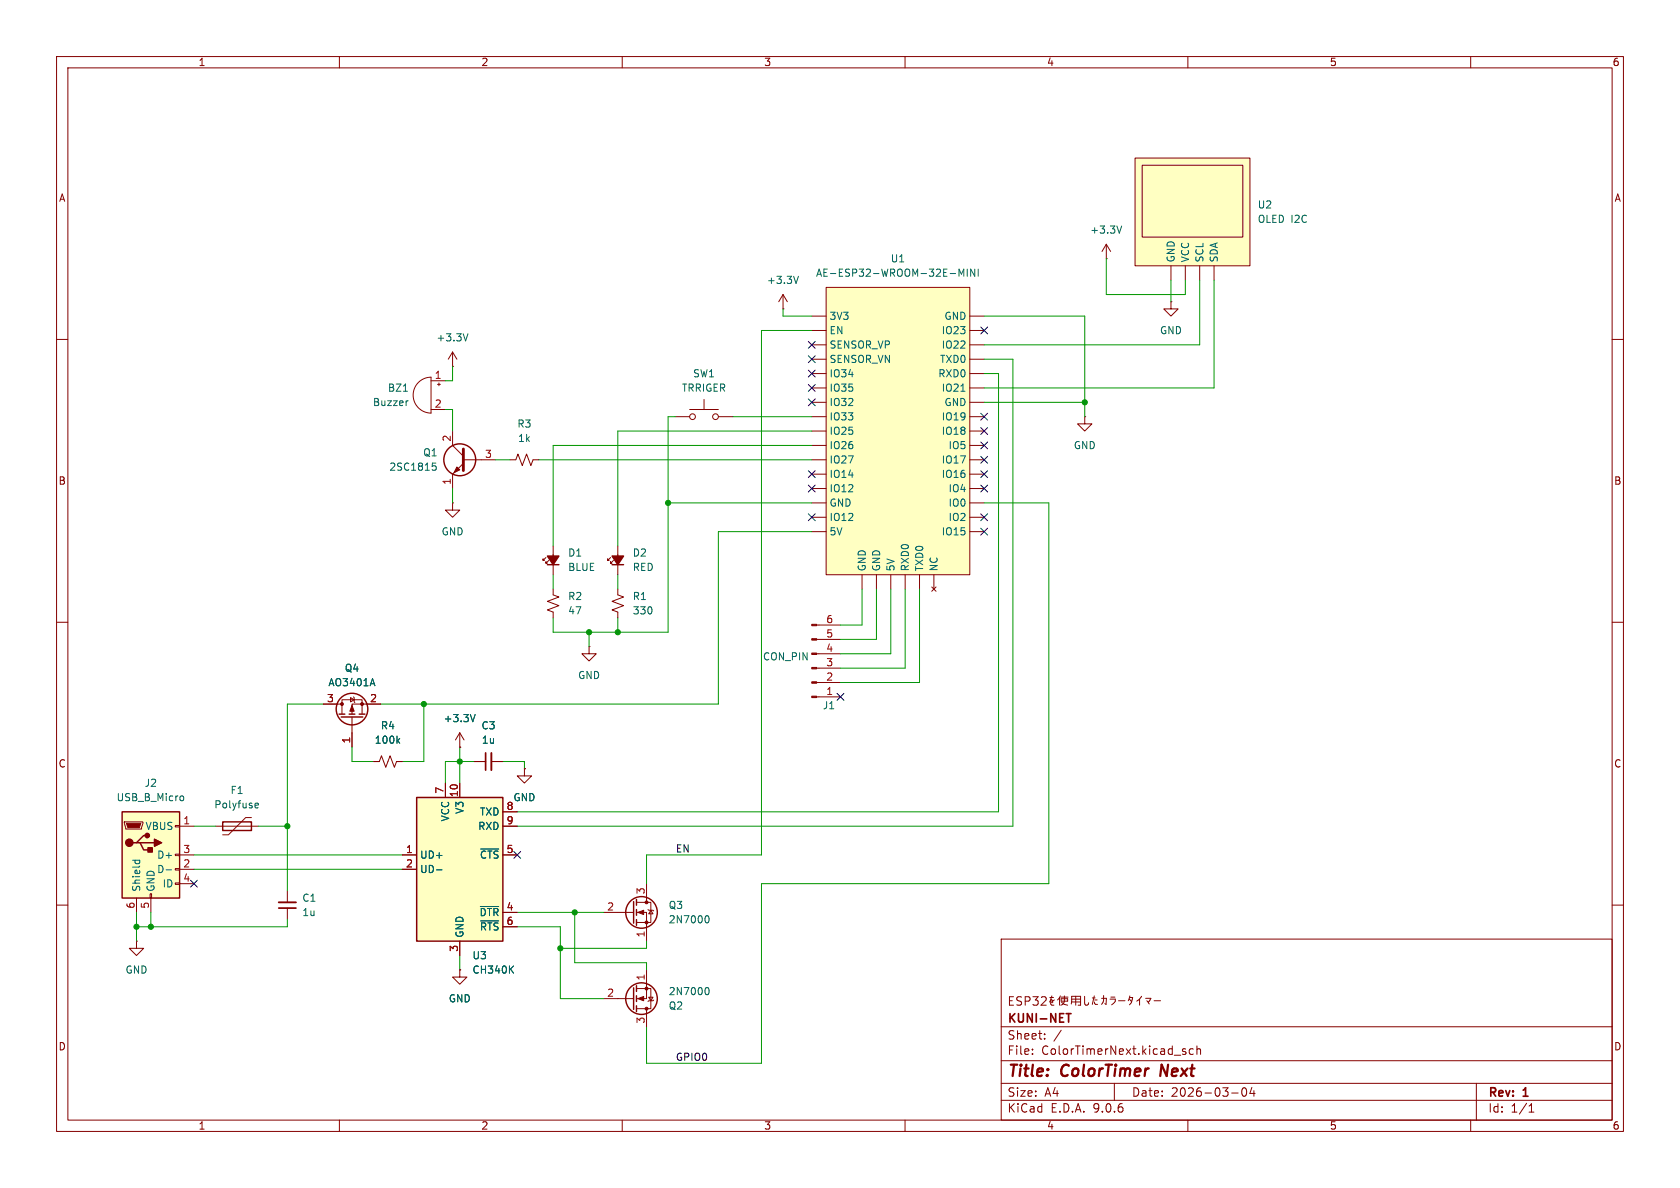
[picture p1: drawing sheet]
<svg xmlns="http://www.w3.org/2000/svg" width="297mm" height="210mm" viewBox="0 0 297 210" stroke-linecap="round" stroke-linejoin="round" font-family="sans-serif">
<g fill="none" stroke="#840000" stroke-width=".18">
<path d="M10 10h277v190h-277zM12 12h273v186h-273zM60 10v2M110 10v2M160 10v2M210 10v2M260 10v2M10 60h2M285 60h2M10 110h2M285 110h2M10 160h2"/>
<path d="M177 166h108v32h-108zM178.5 176.9h.5M179.2 176.2h-.7v1.5h.7M180.6 176.3l-.6-.1-.2 .1v.5l.7 .3 .1 .3-.3 .3-.6-.1M181.2 177l.8-.1 .1-.2-.1-.4-.2-.1h-.6v1.5M182.6 176.2h.9l-.5 .6 .5 .1v.7l-.3 .1h-.4l-.2-.1M184.1 176.3l.6-.1 .2 .1 .1 .3-1 1.1h1M185.6 176.3h.6M186 176.1l-.4 1 .3-.4 .2 .6M186.4 176.8l-.7 .5v.2l.3 .2h.3M187.3 176.3v1.4M187.5 176.1l-.5 .7"/>
<path d="M187.5 176.3h1.3M187.6 176.6h1.1v.4h-1.1zM187.7 177.2l.5 .4 .5 .1M188.2 176.1v1l-.3 .5-.4 .1M189.4 177.5l.1-1.4h1.5v1.6h-.4M189.5 177.1h1.5M189.5 176.6h1.5M190.2 176.1v1.6M191.7 176.1l.1 1.5 .4 .1 .2-.1 .1-.3M193.1 176.4h.5M193.5 176.1l-.4 1.5M193.5 177.1l.2 .5h.3"/>
<path d="M193.5 176.8h.5M194.7 176.5h.9l-.1 1.1-.2-.2M195.1 176v.8l-.4 .8M196.2 176.6h1a1.03 1.03 0 0 1-.7 1M196.4 176.3h.7M197.7 176.9h1.2M199.7 176.6l.3 .5M199.7 176.3h.5l-.2 .9-.3 .4M199.7 176.1l-.2 .8M201.5 176.6v1.1M201.5 176.6l-.5 .4M201.8 176.1l-.3 .5"/>
<path d="M202.5 176.5h1l-.5 .6M202.7 176.9l.5 .6M204 176.9h1.2M285 160h2M60 198v2M110 198v2M160 198v2M177 194.5h108M177 191.5h108M177 187.5h108M177 181.5h108M182.5 186.3v.1"/>
<path d="M182.5 185.5v.1M184.7 183.6v.1M184.7 182.8v.1M187.6 182.1l-1.3 2M197 191.5v3M209.1 185.8l.5 .2 .1 .1-.1 .2-.4 .1M209.1 185.5h.5M210 198v2M211 185.5l-.5-.1-.3 .3v.4l.2 .2h.6M211.6 185.5l.2-.1 .4 .1v.9M211.6 184.9v1.5M217.7 193.2h1.2"/>
<path d="M219.7 192.4l.2-.1a.81 .81 0 0 1 .6 .6 .81 .81 0 0 1-.3 .8l-.2 .1a.81 .81 0 0 1-.3-1.4zM221.3 192.2l-.3 1.1h.9M221.7 192.8v1M260 198v2M261 191.5v6.5M270.3 196.6h.9M270.3 195.5l.4-.4v1.5"/>
</g>
<path d="M205.4 188.2l-.3 2" fill="none" stroke="#840000" stroke-width=".4"/>
<path d="M188.5 179.2h.8M188.9 179.2v1.5" fill="none" stroke="#840000" stroke-width=".3"/>
<path d="M146 50.8h25.4v50.8h-25.4z" fill="#ffffc2"/>
<g fill="none" stroke="#840000" stroke-width=".18">
<path d="M143.5 55.9h2.5M143.5 58.4h2.5M146 50.8h25.4v50.8h-25.4zM171.4 55.9h2.6M171.4 58.4h2.6M143.5 61h2.5M143.5 63.5h2.5M143.5 66h2.5M143.5 68.6h2.5M143.5 71.1h2.5M143.5 73.7h2.5M143.5 76.2h2.5"/>
<path d="M143.5 78.7h2.5M171.4 61h2.6M171.4 63.5h2.6M171.4 66h2.6M171.4 68.6h2.6M171.4 71.1h2.6M171.4 73.7h2.6M171.4 76.2h2.6M171.4 78.7h2.6M143.5 81.3h2.5M143.5 83.8h2.5M143.5 86.4h2.5"/>
<path d="M143.5 88.9h2.5M143.5 91.4h2.5M143.5 94h2.5M171.4 81.3h2.6M171.4 83.8h2.6M171.4 86.4h2.6M171.4 88.9h2.6M171.4 91.4h2.6M171.4 94h2.6M152.4 101.6v2.5M154.9 101.6v2.5M157.5 101.6v2.5"/>
<path d="M160 101.6v2.5M162.6 101.6v2.5M164.7 103.8l.8 .7M165.1 101.6v2.5M165.5 103.8l-.8 .7M38.1 146.1h7.6M44.4 144.5h-1l-3 3.1h-1M50.8 157.5v2M24.1 166.4v1.2h1.3l-1.3 1.3-1.2-1.3h1.2M24.1 166.4h.1M50.8 160.5v2.1"/>
</g>
<path d="M168 48.4h.9M169.5 48.8v-1.2l.5 .9 .4-.9v1.2M171 47.6v1.2M172.3 47.6v1.2l-.7-1.2v1.2M172.9 47.6v1.2M169.9 69.2h.7M45.1 142.6l.2 .2h.3M45.1 142.2l.2-.2h.2l.2 .2v.1l-.6 .1" fill="none" stroke="#006464" stroke-width=".18"/>
<path d="M49.3 160.5h3" fill="none" stroke="#840000" stroke-width=".3"/>
<path d="M49.3 159.5h3" fill="none" stroke="#840000" stroke-width=".33"/>
<path d="M39.4 145.3h5v1.5h-5z" fill="none" stroke="#840000" stroke-width=".25"/>
<path d="M21.6 143.5h10.1v15.3h-10.1z" fill="#ffffc2"/>
<g fill="none" stroke="#840000" stroke-width=".25">
<path d="M59.9 126.2h1.1M60.3 126.7h3.8M61.7 126.2h1M63.5 126.2h1M21.6 143.5h10.1v15.3h-10.1zM24.1 149h.7l.6 1.2h1.3M24.8 149h2.5M26 147.7h-.6l-1.3 1.3h-.6M112 159.4v3.8M112.5 159v1M112 174.6v3.8M112.5 160.8v1"/>
<path d="M112.5 162.6v1M112.5 174.2v1.1M112.5 176v1M112.5 177.8v1"/>
<circle cx="62.2" cy="125.3" r="2.79"/>
<circle cx="113.4" cy="161.3" r="2.79"/>
<circle cx="113.4" cy="176.5" r="2.79"/>
</g>
<g fill="none" stroke="#840000" stroke-width=".18">
<path d="M207 53.3v1.3h1.3l-1.3 1.3-1.3-1.3h1.3M207 53.3h.1M191.8 73.7v1.2h1.2l-1.2 1.3-1.3-1.3h1.3M191.8 73.7h.1M104.1 114.3v1.3h1.3l-1.3 1.2-1.2-1.2h1.2M104.1 114.3h.1M144.4 118.1h4.2M144.4 115.6h4.2M144.4 113h4.2M144.4 110.5h4.2M57.1 124.5h3.4M60.5 126.2v-2.5h3.5v2.5"/>
<path d="M62 123.3l.6 .4-.6 .4zM62.2 126.7v5.4M62.5 123.2l.1 .1v.8l.1 .1M66 134.6h1.1l.3-1 .8 2 .8-2 .7 2 .4-1h1M67.3 124.5h-5.1v1.7M81.3 132.1h.1M81.3 129.5l-.8 1.3M81.3 129.5l.7 1.3M81.3 129.5v2.6M83.8 134.6h2.1M86.9 134.6h2M92.7 135.9v1.3h1.3l-1.3 1.2-1.3-1.2h1.3"/>
<path d="M92.7 135.9h.1M144.4 123.2h4.2M144.4 120.7h4.2M22 145.3h3.3v.2l-.3 1.1h-2.8zM24.1 158.8v2.5M26.5 158h.3v.8h-.3zM26.7 158.8v2.5M31 145.9h.7v.3h-.7zM31 151h.7v.3h-.7zM31 153.5h.7v.3h-.7zM31 156.1h.7v.2h-.7zM31.7 146.1h2.6"/>
<path d="M31.7 151.1h2.6M31.7 153.7h2.6M31.7 156.2h2.6M112.5 159.5h2.6v3.6h-2.6M114.3 156.2v3.3M106.7 176.5h5.3M106.7 161.3h5.3M112.5 174.8h2.6v3.5h-2.6M112.5 161.3h1.8v5.1M114.3 171.5v5h-1.8M114.3 178.3v3.3M114.6 160.8l.1 .1h.7l.2 .1"/>
<path d="M114.7 176.3h.7l-.3 .6zM115.1 160.9l.3 .6h-.7zM115.6 176.8l-.2 .1h-.7l-.1 .1"/>
</g>
<g fill="#840000" stroke="#840000" stroke-width=".18">
<path d="M22.4 145.5h2.5l-.3 .8h-2z"/>
<path d="M112.8 176.5l1-.4v.8z"/>
<path d="M143.5 123.1h.9v.2h-.9z"/>
<path d="M143.5 120.5h.9v.3h-.9z"/>
<path d="M143.5 118h.9v.2h-.9z"/>
<path d="M143.5 115.4h.9v.3h-.9z"/>
<path d="M143.5 112.9h.9v.3h-.9z"/>
<path d="M143.5 110.4h.9v.2h-.9z"/>
<path d="M112.8 161.3l1-.4v.8z"/>
<path d="M62.2 124.7l.4 1h-.8z"/>
<circle cx="114.3" cy="178.3" r=".25"/>
<circle cx="114.3" cy="174.8" r=".25"/>
<circle cx="114.3" cy="159.5" r=".25"/>
<circle cx="114.3" cy="163.1" r=".25"/>
<circle cx="60.5" cy="124.5" r=".25"/>
<circle cx="64" cy="124.5" r=".25"/>
</g>
<g fill="#840000" stroke="#840000" stroke-width=".25">
<path d="M26.2 149.9h.7v.7h-.7z"/>
<path d="M27.3 148.3l1.3 .7-1.3 .6z"/>
<circle cx="22.9" cy="149" r=".63"/>
<circle cx="26" cy="147.7" r=".38"/>
</g>
<path d="M65.9 120l.4 1.2M70.3 130.9l.4 .5M70.7 130.5l-.5 .5M84 126.3l-.4 1.3M23.4 152.1h1.3M23.9 152.1v.3M24.6 152.1l.1 .3M29.4 153.8h.9M32.1 140.7l.3 .1 .1 .1-.1 .5-.3 .1M124.8 174.6h.1a.68 .68 0 0 1 .5 .6 .68 .68 0 0 1-.5 .6h-.1M124.8 161.9h.1a.68 .68 0 0 1 .5 .6 .68 .68 0 0 1-.5 .6h-.1" fill="none" stroke="#006464" stroke-width=".18"/>
<path d="M85.9 133.1v3" fill="none" stroke="#840000" stroke-width=".3"/>
<path d="M86.9 133.1v3" fill="none" stroke="#840000" stroke-width=".33"/>
<path d="M73.7 141h15.2v25.4h-15.2z" fill="#ffffc2"/>
<path d="M73.7 141h15.2v25.4h-15.2z" fill="none" stroke="#840000" stroke-width=".25"/>
<path d="M78.7 138.4v2.6M81.3 138.4v2.6M71.1 151.1h2.6M71.1 153.7h2.6M88.9 151.1h2.5M88.9 143.5h2.5M88.9 146.1h2.5M81.3 171.5v1.2h1.2l-1.2 1.3-1.3-1.3h1.3M81.3 171.5h.1M81.3 166.4v2.5M88.9 161.3h2.5M88.9 163.8h2.5" fill="none" stroke="#840000" stroke-width=".18"/>
<path d="M77.2 153.8h.9M85 150.1h3.2M84.9 160.2h3.3M85 162.8h3.2M90.2 171.3l.6 .7M90.8 170.8l-.7 .7" fill="none" stroke="#006464" stroke-width=".18"/>
<path d="M200.7 27.9h20.3v19.1h-20.3z" fill="#ffffc2"/>
<g fill="none" stroke="#840000" stroke-width=".18">
<path d="M200.7 27.9h20.3v19.1h-20.3zM201.9 29.2h17.8v12.7h-17.8zM138.4 54.6h.1M138.4 52.1l-.7 1.2M138.4 52.1l.8 1.2M138.4 52.1v2.5M195.6 45.7h.1M195.6 43.2l-.8 1.3M195.6 43.2l.7 1.3M195.6 43.2v2.5M207 47v2.5M209.5 47v2.5"/>
<path d="M212.1 47v2.5M214.6 47v2.5M74 67.6a3.2 3.2 0 0 1 2.2-.9v6.3a3.2 3.2 0 0 1-2.9-1.9 3.2 3.2 0 0 1 .7-3.5zM76.2 67.3h2.5M76.2 72.4h2.5M77.3 67.9h.6M77.6 67.7v.5M80 64.8h.1M80 76.2v2.5l1.9 1.9M80 62.2v2.6M80 62.2l-.8 1.3M80 62.2l.8 1.3"/>
<path d="M119.4 73.7h2.5M121.9 72.4h5.1M124.5 70.6v1.8M127 73.7h2.5M80 88.9v1.3h1.3l-1.3 1.2-1.3-1.2h1.3M80 88.9h.1M81.9 81.3h5.7M81.9 81.9l-1.9 1.9v2.6M90.2 81.3h1l.4-1 .7 2 .8-2 .8 2 .3-1h1M96.5 98.6l-.5 .5v-.3v.3h.3M97 99.1l-.5 .5v-.3v.3h.3M97.8 96.5v5.1"/>
<path d="M107.9 98.6l-.5 .5v-.3v.3h.3M108.5 99.1l-.6 .5v-.3v.3h.3M109.2 96.5v5.1M97.8 104.1v1.1l1 .3-2 .8 2 .8-2 .7 1 .4v1M109.2 104.1v1.1l1 .3-2 .8 2 .8-2 .7 1 .4v1M57.1 124.5h2.6M62.2 129.5v2.6M64.8 124.5h2.5M66 134.6h1.1M70.1 134.6h1M78.7 138.4v2.6M81.3 132.1h.1"/>
<path d="M81.3 138.4v2.6M83.8 134.6h2.1M86.9 134.6h2M92.7 135.9h.1M71.1 151.1h2.6M71.1 153.7h2.6M88.9 151.1h2.5M88.9 143.5h2.5M88.9 146.1h2.5M81.3 171.5h.1M81.3 166.4v2.5M88.9 161.3h2.5"/>
<path d="M88.9 163.8h2.5"/>
<circle cx="122.4" cy="73.7" r=".51"/>
<circle cx="126.5" cy="73.7" r=".51"/>
</g>
<g fill="none" stroke="#006464" stroke-width=".18">
<path d="M198.3 39.9l-.4 1.3M82.7 59l-.4 1.3M141.2 48.8l-.5 1.3M71.3 69.2h.7M72.2 70.9h-.3M76.5 81.9h.6M76.6 82.3h.3l.2 .3-.1 .5h-.4M65.9 120l.4 1.2M70.3 130.9l.4 .5M70.7 130.5l-.5 .5M84 126.3l-.4 1.3M77.2 153.8h.9"/>
<path d="M85 150.1h3.2M84.9 160.2h3.3M85 162.8h3.2M90.2 171.3l.6 .7M90.8 170.8l-.7 .7"/>
</g>
<path d="M81.9 79.4v3.8" fill="none" stroke="#840000" stroke-width=".51"/>
<g fill="none" stroke="#840000" stroke-width=".25">
<path d="M96.8 99.8h2M108.2 99.8h2"/>
<circle cx="81.3" cy="81.3" r="2.82"/>
</g>
<path d="M80.8 82.6l.5 .5-1 .5z" fill="#840000" stroke="#840000" stroke-width=".18"/>
<g fill="#840000" stroke="#840000" stroke-width=".25">
<path d="M108.2 98.3h2l-1 1.5z"/>
<path d="M96.8 98.3h2l-1 1.5z"/>
</g>
<g fill="none" stroke="#009600" stroke-width=".18">
<path d="M138.4 54.6v1.3h5.1M143.5 58.4h-8.9v92.7h-20.3v5.1M174 55.9h17.8v17.8M195.6 45.7v6.4h13.9v-2.6M207 49.5v3.8M212.1 49.5v11.5h-38.1M214.6 49.5v19.1h-40.6M78.7 72.4h1.3v3.8M80 64.8v2.5h-1.3M119.4 73.7h-1.3v38.1h-20.3v-2.6M129.5 73.7h14M143.5 76.2h-34.3v20.3"/>
<path d="M143.5 78.7h-45.7v17.8M174 63.5h5.1v82.6h-87.7M174 66h2.5v77.5h-85.1M174 71.1h17.8M80 86.4v2.5M87.6 81.3h2.6M95.2 81.3h48.3M118.1 88.9h25.4M143.5 94h-16.5v30.5h-59.7M174 88.9h11.4v67.3h-50.8v31.8h-20.3v-6.4M97.8 101.6v2.5M104.1 111.8v2.5"/>
<path d="M109.2 101.6v2.5M109.2 109.2v2.6M152.4 104.1v6.4h-3.8M154.9 104.1v8.9h-6.3M157.5 104.1v11.5h-8.9M160 104.1v14h-11.4M162.6 104.1v16.6h-14M57.1 124.5h-6.3v33M62.2 132.1v2.5h3.8M74.9 124.5v10.1h-3.8M81.3 132.1v6.3M83.8 134.6h-5.1v3.8"/>
<path d="M88.9 134.6h3.8v1.3M34.3 146.1h3.8M34.3 153.7h36.8M34.3 151.1h36.8M45.7 146.1h5.1M24.1 161.3v5.1M26.7 161.3v2.5M50.8 162.6v1.2h-26.7M81.3 168.9v2.6M91.4 161.3h15.3M91.4 163.8h7.7v12.7h7.6M101.6 161.3v8.9h12.7v1.3"/>
<path d="M114.3 166.4v1.2h-15.2"/>
</g>
<g fill="none" stroke="#000084" stroke-width=".18">
<path d="M173.4 57.8l1.2 1.2M174.6 57.8l-1.2 1.2M142.9 60.4l1.2 1.2M142.9 62.9l1.2 1.2M142.9 68l1.2 1.2M142.9 65.4l1.2 1.2M142.9 70.5l1.2 1.2M144.1 60.4l-1.2 1.2M144.1 62.9l-1.2 1.2M144.1 68l-1.2 1.2M144.1 65.4l-1.2 1.2M144.1 70.5l-1.2 1.2"/>
<path d="M173.4 78.1l1.2 1.2M173.4 73.1l1.2 1.2M173.4 75.6l1.2 1.2M174.6 78.1l-1.2 1.2M174.6 73.1l-1.2 1.2M174.6 75.6l-1.2 1.2M142.9 90.8l1.2 1.2M142.9 83.2l1.2 1.2M142.9 85.8l1.2 1.2M144.1 90.8l-1.2 1.2M144.1 83.2l-1.2 1.2M144.1 85.8l-1.2 1.2"/>
<path d="M173.4 85.8l1.2 1.2M173.4 90.8l1.2 1.2M173.4 93.4l1.2 1.2M173.4 83.2l1.2 1.2M173.4 80.7l1.2 1.2M174.6 85.8l-1.2 1.2M174.6 90.8l-1.2 1.2M174.6 93.4l-1.2 1.2M174.6 83.2l-1.2 1.2M174.6 80.7l-1.2 1.2M148 122.6l1.2 1.2M149.2 122.6l-1.2 1.2"/>
<path d="M33.7 155.6l1.2 1.2M34.9 155.6l-1.2 1.2M90.8 150.5l1.2 1.2M92 150.5l-1.2 1.2"/>
</g>
<g fill="#009600" stroke="#009600" stroke-width=".18">
<circle cx="191.8" cy="71.1" r=".46"/>
<circle cx="109.2" cy="111.8" r=".46"/>
<circle cx="118.1" cy="88.9" r=".46"/>
<circle cx="101.6" cy="161.3" r=".46"/>
<circle cx="99.1" cy="167.6" r=".46"/>
<circle cx="81.3" cy="134.6" r=".46"/>
<circle cx="74.9" cy="124.5" r=".46"/>
<circle cx="104.1" cy="111.8" r=".46"/>
<circle cx="26.7" cy="163.8" r=".46"/>
<circle cx="24.1" cy="163.8" r=".46"/>
<circle cx="50.8" cy="146.1" r=".46"/>
</g>
<g font-size="2.8" fill="#840000">
<text x="178" y="190.9">Title:</text>
<text x="187.7" y="190.9">ColorTimer</text>
<text x="206" y="190.9">Next</text>
</g>
<g font-size="2.1" fill="#840000">
<text x="178" y="184">Sheet:</text>
<text x="178" y="181.2">KUNI-NET</text>
<text x="178" y="186.7">File:</text>
<text x="184.1" y="186.7">ColorTimerNext.kicad_sch</text>
<text x="178" y="196.9">KiCad</text>
<text x="178" y="194.1">Size:</text>
<text x="184.7" y="194.1">A4</text>
<text x="185.7" y="196.9">E.D.A.</text>
<text x="193.3" y="196.9">9.0.6</text>
<text x="200" y="194.1">Date:</text>
<text x="207" y="194.1">2026-03-04</text>
<text x="263" y="194.3">Rev:</text>
<text x="263" y="196.9">Id:</text>
<text x="267.1" y="196.9">1/1</text>
<text x="269.4" y="194.3">1</text>
</g>
<g font-size="1.8" fill="#840000">
<text x="35" y="11.9">1</text>
<text x="85" y="11.9">2</text>
<text x="135" y="11.9">3</text>
<text x="185" y="11.9">4</text>
<text x="235" y="11.9">5</text>
<text x="285" y="11.9">6</text>
<text x="10.3" y="35.9">A</text>
<text x="285.3" y="35.9">A</text>
<text x="10.3" y="85.9">B</text>
<text x="285.3" y="85.9">B</text>
<text x="10.3" y="135.9">C</text>
<text x="285.3" y="135.9">C</text>
<text x="10.3" y="185.9">D</text>
<text x="285.3" y="185.9">D</text>
<text x="35" y="199.9">1</text>
<text x="85" y="199.9">2</text>
<text x="135" y="199.9">3</text>
<text x="185" y="199.9">4</text>
<text x="235" y="199.9">5</text>
<text x="285" y="199.9">6</text>
</g>
<g font-size="1.8" fill="#006464">
<text x="192.6" y="41.5">+3.3V</text>
<text x="222.3" y="39.6">OLED I2C</text>
<text x="222.3" y="37.1">U2</text>
<text x="157.4" y="46.6">U1</text>
<text x="207.9" y="46.5" transform="rotate(-90 207.9 46.5)">GND</text>
<text x="210.4" y="46.5" transform="rotate(-90 210.4 46.5)">VCC</text>
<text x="213" y="46.5" transform="rotate(-90 213 46.5)">SCL</text>
<text x="215.5" y="46.5" transform="rotate(-90 215.5 46.5)">SDA</text>
<text x="135.5" y="50.4">+3.3V</text>
<text x="144.2" y="49.1">AE-ESP32-WROOM-32E-MINI</text>
<text x="146.6" y="56.7">3V3</text>
<text x="146.6" y="59.3">EN</text>
<text x="166.4" y="59.3">IO23</text>
<text x="166.9" y="56.7">GND</text>
<text x="205" y="59.3">GND</text>
<text x="77.1" y="60.6">+3.3V</text>
<text x="146.6" y="61.8">SENSOR_VP</text>
<text x="146.6" y="64.4">SENSOR_VN</text>
<text x="166.1" y="64.4">TXD0</text>
<text x="166.4" y="61.8">IO22</text>
<text x="65.8" y="72">Buzzer</text>
<text x="68.5" y="69.4">BZ1</text>
<text x="120.5" y="69.4">TRRIGER</text>
<text x="122.4" y="66.9">SW1</text>
<text x="146.6" y="66.9">IO34</text>
<text x="146.6" y="69.4">IO35</text>
<text x="146.6" y="72">IO32</text>
<text x="165.8" y="66.9">RXD0</text>
<text x="166.4" y="69.4">IO21</text>
<text x="166.9" y="72">GND</text>
<text x="91.4" y="75.8">R3</text>
<text x="146.6" y="74.5">IO33</text>
<text x="146.6" y="77.1">IO25</text>
<text x="166.4" y="74.5">IO19</text>
<text x="166.4" y="77.1">IO18</text>
<text x="68.7" y="83.4">2SC1815</text>
<text x="74.7" y="80.9">Q1</text>
<text x="91.5" y="78.3">1k</text>
<text x="146.6" y="79.6">IO26</text>
<text x="146.6" y="82.1">IO27</text>
<text x="166.4" y="82.1">IO17</text>
<text x="167.6" y="79.6">IO5</text>
<text x="189.7" y="79.6">GND</text>
<text x="146.6" y="84.7">IO14</text>
<text x="146.6" y="87.2">IO12</text>
<text x="146.6" y="89.8">GND</text>
<text x="166.4" y="84.7">IO16</text>
<text x="167.6" y="87.2">IO4</text>
<text x="167.6" y="89.8">IO0</text>
<text x="78" y="94.8">GND</text>
<text x="146.6" y="92.3">IO12</text>
<text x="146.6" y="94.8">5V</text>
<text x="166.4" y="94.8">IO15</text>
<text x="167.6" y="92.3">IO2</text>
<text x="100.3" y="98.6">D1</text>
<text x="100.3" y="101.1">BLUE</text>
<text x="111.8" y="98.6">D2</text>
<text x="111.8" y="101.1">RED</text>
<text x="153.3" y="101.1" transform="rotate(-90 153.3 101.1)">GND</text>
<text x="155.8" y="101.1" transform="rotate(-90 155.8 101.1)">GND</text>
<text x="158.3" y="101.1" transform="rotate(-90 158.3 101.1)">5V</text>
<text x="160.9" y="101.1" transform="rotate(-90 160.9 101.1)">RXD0</text>
<text x="163.4" y="101.1" transform="rotate(-90 163.4 101.1)">TXD0</text>
<text x="166" y="101.1" transform="rotate(-90 166 101.1)">NC</text>
<text x="100.3" y="106.3">R2</text>
<text x="111.8" y="106.3">R1</text>
<text x="100.3" y="108.8">47</text>
<text x="111.8" y="108.8">330</text>
<text x="60.9" y="119">Q4</text>
<text x="134.8" y="116.9">CON_PIN</text>
<text x="58" y="121.5">AO3401A</text>
<text x="102.1" y="120.2">GND</text>
<text x="145.4" y="125.6">J1</text>
<text x="66.2" y="131.7">100k</text>
<text x="67.2" y="129.1">R4</text>
<text x="78.3" y="127.9">+3.3V</text>
<text x="85" y="129.1">C3</text>
<text x="85.1" y="131.7">1u</text>
<text x="20.5" y="141.8">USB_B_Micro</text>
<text x="25.5" y="139.3">J2</text>
<text x="37.8" y="143.1">Polyfuse</text>
<text x="40.7" y="140.6">F1</text>
<text x="82.1" y="144" transform="rotate(-90 82.1 144)">V3</text>
<text x="90.7" y="141.8">GND</text>
<text x="25.6" y="146.9">VBUS</text>
<text x="79.6" y="145.3" transform="rotate(-90 79.6 145.3)">VCC</text>
<text x="84.4" y="146.9">RXD</text>
<text x="84.7" y="144.4">TXD</text>
<text x="27.7" y="152">D+</text>
<text x="27.7" y="154.5">D-</text>
<text x="74.2" y="152">UD+</text>
<text x="74.2" y="154.5">UD-</text>
<text x="84.7" y="152">~{CTS}</text>
<text x="25" y="157.7" transform="rotate(-90 25 157.7)">Shield</text>
<text x="27.5" y="157.7" transform="rotate(-90 27.5 157.7)">GND</text>
<text x="28.7" y="157.1">ID</text>
<text x="53.3" y="159.6">C1</text>
<text x="118.1" y="160.9">Q3</text>
<text x="53.3" y="162.1">1u</text>
<text x="82.1" y="165.9" transform="rotate(-90 82.1 165.9)">GND</text>
<text x="84.7" y="162.2">~{DTR}</text>
<text x="84.7" y="164.7">~{RTS}</text>
<text x="118.1" y="163.4">2N7000</text>
<text x="22.1" y="172.3">GND</text>
<text x="83.4" y="169.8">U3</text>
<text x="83.4" y="172.3">CH340K</text>
<text x="79.2" y="177.4">GND</text>
<text x="118.1" y="178.7">Q2</text>
<text x="118.1" y="176.1">2N7000</text>
</g>
<g font-size="1.8" fill="#a90000">
<text x="76.8" y="67.1">1</text>
<text x="76.8" y="72.1">2</text>
<text x="79.8" y="78.2" transform="rotate(-90 79.8 78.2)">2</text>
<text x="85.7" y="81">3</text>
<text x="79.8" y="85.8" transform="rotate(-90 79.8 85.8)">1</text>
<text x="146" y="112.8">5</text>
<text x="146" y="110.2">6</text>
<text x="146" y="117.9">3</text>
<text x="146" y="115.3">4</text>
<text x="57.7" y="124.2">3</text>
<text x="65.3" y="124.2">2</text>
<text x="146" y="122.9">1</text>
<text x="146" y="120.4">2</text>
<text x="62" y="131.5" transform="rotate(-90 62 131.5)">1</text>
<text x="78.5" y="140.4" transform="rotate(-90 78.5 140.4)">7</text>
<text x="81" y="141" transform="rotate(-90 81 141)">10</text>
<text x="89.5" y="143.3">8</text>
<text x="32.3" y="145.8">1</text>
<text x="89.5" y="145.8">9</text>
<text x="32.3" y="150.9">3</text>
<text x="32.3" y="153.4">2</text>
<text x="32.3" y="156">4</text>
<text x="71.7" y="150.9">1</text>
<text x="71.7" y="153.4">2</text>
<text x="89.5" y="150.9">5</text>
<text x="23.9" y="160.7" transform="rotate(-90 23.9 160.7)">6</text>
<text x="26.4" y="160.7" transform="rotate(-90 26.4 160.7)">5</text>
<text x="89.5" y="161">4</text>
<text x="107.2" y="161">2</text>
<text x="114" y="158.2" transform="rotate(-90 114 158.2)">3</text>
<text x="89.5" y="163.6">6</text>
<text x="114" y="165.8" transform="rotate(-90 114 165.8)">1</text>
<text x="81" y="168.3" transform="rotate(-90 81 168.3)">3</text>
<text x="114" y="173.4" transform="rotate(-90 114 173.4)">1</text>
<text x="107.2" y="176.3">2</text>
<text x="114" y="181" transform="rotate(-90 114 181)">3</text>
</g>
<g font-size="1.8" fill="#0f0f0f">
<text x="119.4" y="150.8">EN</text>
<text x="119.4" y="187.6">GPIO0</text>
</g>
</svg>
